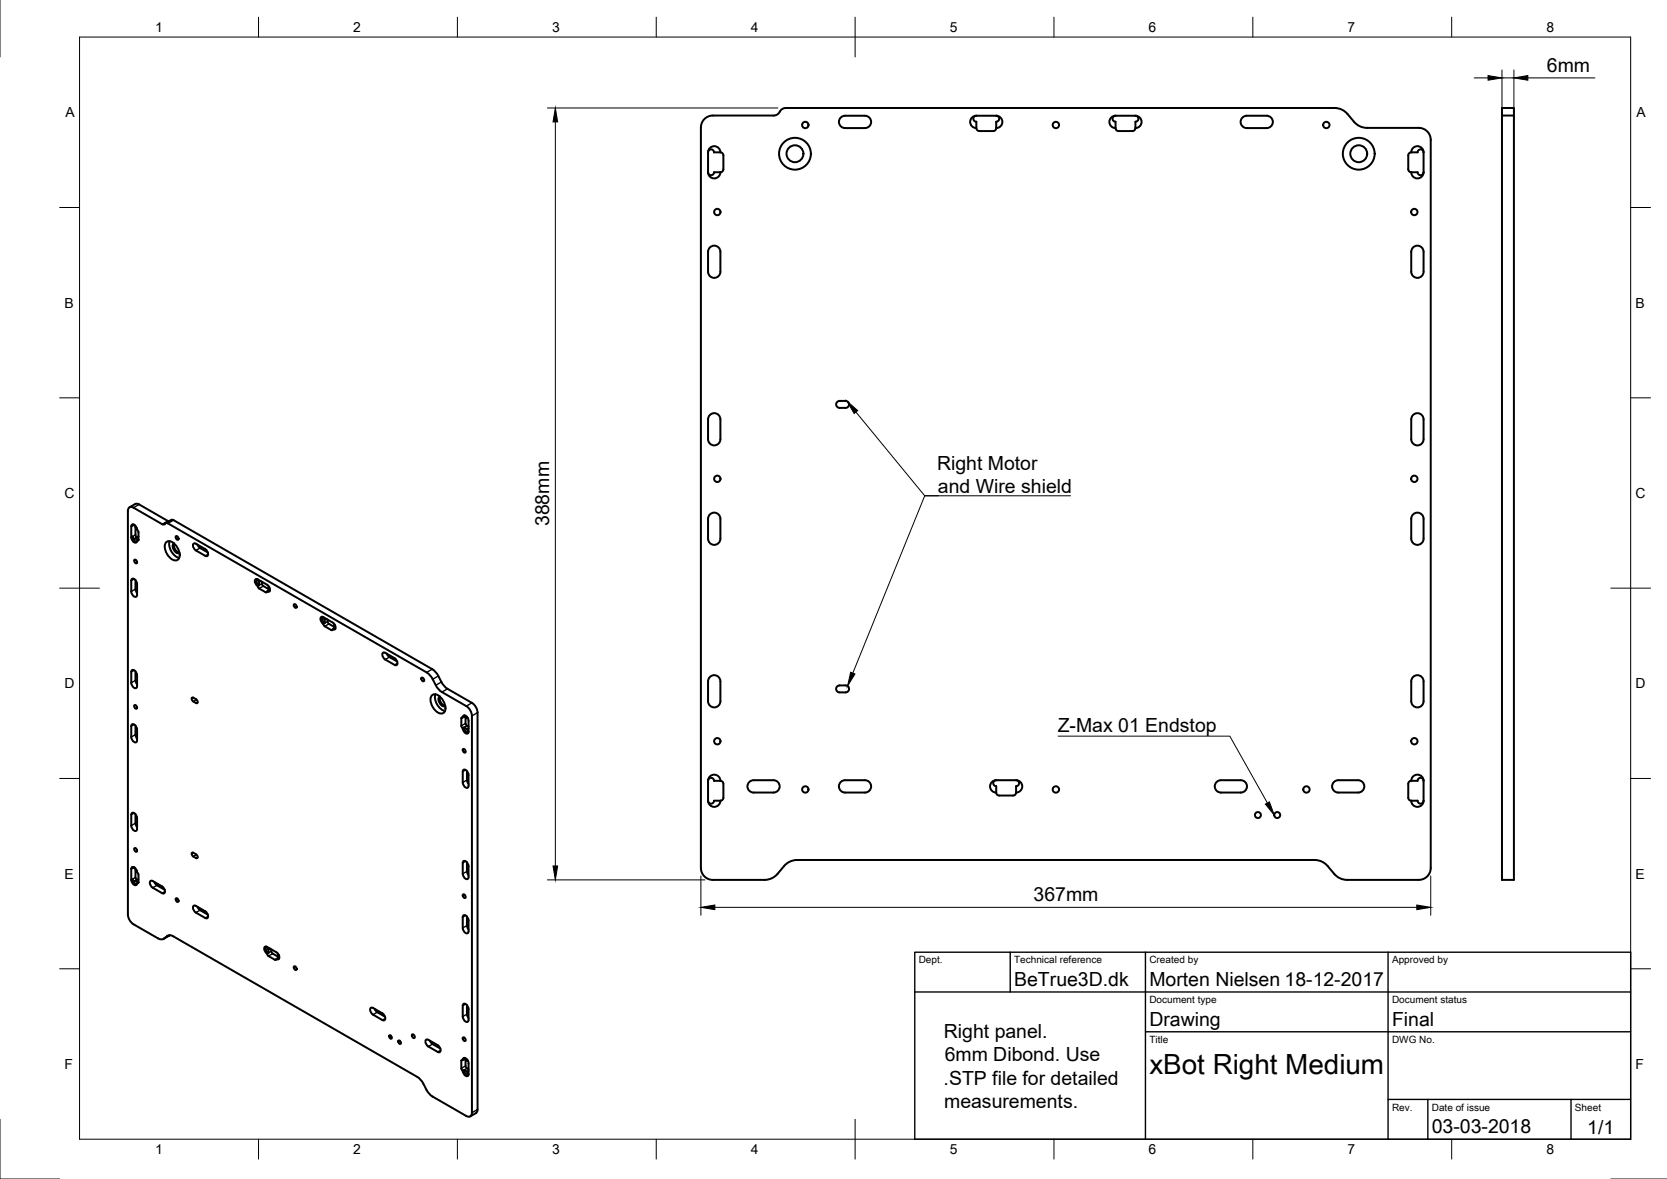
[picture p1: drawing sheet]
<svg xmlns="http://www.w3.org/2000/svg" width="420mm" height="297mm" viewBox="0 0 420 297" stroke-linecap="round" stroke-linejoin="round" font-family="sans-serif">
<!-- layer: Visible -->
<g fill="none" stroke="#000" stroke-width=".5">
<path d="M177.8 29.8l1.2-.6 .7-.1h15.7l.7-.4 .9-1.1 1.1-.4h138.3l1.8 .4a8 8 0 0 1 3.1 3.1l.9 .8 1.7 .7h13.7a3 3 0 0 1 3 3v183.5a3 3 0 0 1-3 3h-18.1l-1.8-.4a8 8 0 0 1-3.1-3.1l-1.4-1.1-1.8-.4h-130.5l-1.8 .4a8 8 0 0 0-3.1 3.1l-.9 .8-1.8 .6-13.6 .1a3 3 0 0 1-3-3v-186.6a3 3 0 0 1 1.1-2.3zM178.5 38.4v5M178.5 38.4a1.55 1.55 0 0 1 1.5-1.6 1.55 1.55 0 0 1 1.6 1.6M178.5 38.4a.75 .75 0 0 1 .7-.8 .75 .75 0 0 1 .8 .8h1.6M181.6 38.4a.75 .75 0 0 1 .7 .7v3.5a.75 .75 0 0 1-.7 .8M212.1 29.5l.9-.3h5a1.55 1.55 0 0 1 1.6 1.5 1.55 1.55 0 0 1-1.6 1.6h-5a1.55 1.55 0 0 1-1.5-1.1 1.55 1.55 0 0 1 .6-1.7zM246.1 29.2h5M246.1 29.2a1.55 1.55 0 0 0-1.6 1.5 1.55 1.55 0 0 0 1.6 1.6M246.1 29.2a.75 .75 0 0 0-.8 .7 .75 .75 0 0 0 .8 .8v1.6M246.1 32.3a.75 .75 0 0 0 .7 .7h3.5a.75 .75 0 0 0 .8-.7M251.1 29.2a1.55 1.55 0 0 1 1.5 1.5 1.55 1.55 0 0 1-1.5 1.6M251.1 29.2a.75 .75 0 0 1 .7 .7 .75 .75 0 0 1-.7 .8v1.6"/>
<path d="M281.2 29.2h5M281.2 29.2a1.55 1.55 0 0 0-1.6 1.5 1.55 1.55 0 0 0 1.6 1.6M281.2 29.2a.75 .75 0 0 0-.8 .7 .75 .75 0 0 0 .8 .8v1.6M281.2 32.3a.75 .75 0 0 0 .7 .7h3.5a.75 .75 0 0 0 .8-.7M286.2 29.2a1.55 1.55 0 0 1 1.5 1.5 1.55 1.55 0 0 1-1.5 1.6M286.2 29.2a.75 .75 0 0 1 .7 .7 .75 .75 0 0 1-.7 .8v1.6M313.3 29.5l.9-.3h5.1a1.55 1.55 0 0 1 1.5 1.5 1.55 1.55 0 0 1-1.5 1.6h-5.1a1.55 1.55 0 0 1-1.4-1.1 1.55 1.55 0 0 1 .5-1.7zM355.7 38.4a.75 .75 0 0 0-.8 .7v3.5a.75 .75 0 0 0 .8 .8M355.7 38.4a1.55 1.55 0 0 1 1.5-1.6 1.55 1.55 0 0 1 1.6 1.6M358.8 38.4a.75 .75 0 0 0-.7-.8 .75 .75 0 0 0-.8 .8h-1.6M358.8 38.4v5M378.6 27.2h3v194.5h-3z"/>
<path d="M378.6 29.1h3M178.5 43.4a1.55 1.55 0 0 0 1.5 1.5 1.55 1.55 0 0 0 1.6-1.5M178.5 43.4a.75 .75 0 0 0 .7 .7 .75 .75 0 0 0 .8-.7h1.6M355.7 43.4a1.55 1.55 0 0 0 1.5 1.5 1.55 1.55 0 0 0 1.6-1.5M358.8 43.4a.75 .75 0 0 1-.7 .7 .75 .75 0 0 1-.8-.7h-1.6M179.1 62.2a1.55 1.55 0 0 1 1.6-.1 1.55 1.55 0 0 1 .9 1.3v5.1a1.55 1.55 0 0 1-1.6 1.5 1.55 1.55 0 0 1-1.5-1.5v-5.1v-.4zM356 62.5a1.55 1.55 0 0 1 1.7-.5 1.55 1.55 0 0 1 1.1 1.4v5.1a1.55 1.55 0 0 1-1.6 1.5 1.55 1.55 0 0 1-1.5-1.5v-5.1zM179.1 104.4a1.55 1.55 0 0 1 1.6-.1 1.55 1.55 0 0 1 .9 1.3v5.1a1.55 1.55 0 0 1-1.6 1.5 1.55 1.55 0 0 1-1.5-1.5v-5.1v-.4zM211 101.3a2.96 2.96 0 0 1 2.5-.2 .88 .88 0 0 1 .5 1 .88 .88 0 0 1-.9 .7h-1.5a.88 .88 0 0 1-.8-.6 .88 .88 0 0 1 .2-.9zM356 104.7a1.55 1.55 0 0 1 1.7-.5 1.55 1.55 0 0 1 1.1 1.4v5.1a1.55 1.55 0 0 1-1.6 1.5 1.55 1.55 0 0 1-1.5-1.5v-5.1zM32.5 127.9l.7-.2 .5 .2 7.2 4.2a.6 .6 0 0 0 .9-.3l.5 .1 65.2 37.5 1 .9 1.6 2.8 .9 1 6.5 3.8 1 1.1 .4 1.4v99.9a.87 .87 0 0 1-.4 1 .87 .87 0 0 1-1-.1l-8.8-5.2-1-1-1.5-2.8-1-.9-61.5-35.4a1.34 1.34 0 0 0-1.6-.1l-.8 .7a1.34 1.34 0 0 1-1.5-.1l-6.5-3.8-.9-1.3-.2-.9v-101.7zM32.6 127.8l1.5-.8h.7l7.7 4.4"/>
<path d="M33.5 132.1l-.1 .3 .2-.2h.2l.3 .6M34.1 132.8v2l.4 .6M34.1 132.8l.4 .2M34.1 135.6l-.1 .2h-.2l-.4-.6 .4 .9 .7 .4M34.9 136v-1.9a3.4 3.4 0 0 0-1.4-2l-.4 .2v.3v2.8l.2 .7a.75 .75 0 0 0 1.2 .4v-.3M34.9 135.2l-.8 .4 .8 .4M34.9 136l-.4 .2M34.9 136l-.2 .3-.2-.1M41.8 131.8l1.4-.8h.5l65.2 37.6 1 .9 1.6 2.8 .9 1 6.5 3.8 1 1 .5 1.4v100l-.3 .8-1.6 1M41.8 136.7a1.61 1.61 0 0 1 2.4 .6l.9 1.5a1.62 1.62 0 0 1-.7 2.4 3.5 3.5 0 0 1-2.6-4.5zM42.7 136.3a3.7 3.7 0 0 0 2.5 4.3M43.8 136.9a1.61 1.61 0 0 0 1.5 2.4"/>
<path d="M43.9 137a1.93 1.93 0 0 0 1.3 2.2M44.3 135.1l.5 .2 .2 .6-.6-.1zM48.8 136.9l.6 .1 2.3 1.3 .5 .6a.75 .75 0 0 1-.2 1.2l-2.6-1.4-.6-.6a.92 .92 0 0 1 0-1.2zM49.8 137.2l.4 .7 2.2 1.3M178.8 129.8a1.55 1.55 0 0 1 1.7-.6 1.55 1.55 0 0 1 1.1 1.5v5a1.55 1.55 0 0 1-1.6 1.6 1.55 1.55 0 0 1-1.5-1.6v-5zM356 129.8a1.55 1.55 0 0 1 1.7-.6 1.55 1.55 0 0 1 1.1 1.5v5a1.55 1.55 0 0 1-1.6 1.6 1.55 1.55 0 0 1-1.5-1.6v-5zM33.3 145.8a1.23 1.23 0 0 1 1.2 1.3v2.8l-.2 .4a1.23 1.23 0 0 1-1.2-1.3v-2.7zM33.9 141.1l.5 .1 .1 .7-.5-.2zM34.1 146.1l.1 2.6 .3 .7M64.6 145.9l.1 .8 .6 .8M65 146l2.3 1.3 .5 .6a.75 .75 0 0 1-.2 1.2l-.3-.1M65 146l-.6-.1a1.24 1.24 0 0 0 .6 1.8"/>
<path d="M65 147.7l.3 .6 1.7 .9 .1 .1 .2-.3M65 146l.3 .6M65.3 147.5l-.3 .2M65.3 146.6v.9M65.7 146.4l-.4 .2M66 146.6l.2 .9 1.5 .9M67.7 148.8l-.4 .2M67.7 147.9v.9M67.7 147.9l.2 .1M67.7 148.8l.3 .1M67.8 147.8l-.1 .1M74.1 152.3l.5 .1 .1 .7-.5-.2z"/>
<path d="M81.2 155.4v.8l.7 .8M81.5 155.5l2.4 1.3 .5 .6a.75 .75 0 0 1-.3 1.2l-.2-.1M81.5 155.5l-.5-.1a1.24 1.24 0 0 0 .5 1.8M81.5 157.2l.4 .6 1.6 .9 .2 .1 .2-.3M81.5 155.5l.4 .6M81.9 156.1v.9l-.4 .2M82.2 155.9l-.3 .2M82.6 156.1v.7l.3 .4M82.9 157.2l1.3 .7M84.2 158.3l-.3 .2M84.2 157.5h.2M84.2 158.3l.3 .1"/>
<path d="M84.4 157.4l-.2 .1v.8M33.3 168.8a1.23 1.23 0 0 1 1.2 1.3v2.8l-.2 .4a1.23 1.23 0 0 1-1.2-1.3v-2.7zM33.9 177.7l.5 .1 .1 .7-.5-.1zM34.1 169.2l.1 2.5 .3 .7M48.4 175.8h.3l.9 .6 .2 .7h-.4l-.9-.6zM96.6 164.4l.5 .1 2.4 1.3 .5 .6a.75 .75 0 0 1-.3 1.2l-2.6-1.4-.5-.6a.92 .92 0 0 1 0-1.2zM97.5 164.7l.5 .7 2.1 1.3M106.2 170.8l.5 .1 .2 .7-.5-.2zM108.8 175.3a1.61 1.61 0 0 1 2.4 .6l.9 1.5a1.62 1.62 0 0 1-.8 2.4 3.5 3.5 0 0 1-2.5-4.5zM109.7 174.9a3.7 3.7 0 0 0 2.5 4.2M110.8 175.5a1.61 1.61 0 0 0 1.4 2.4M110.9 175.5a1.93 1.93 0 0 0 1.3 2.3"/>
<path d="M179.1 170.4a1.55 1.55 0 0 1 1.6-.1 1.55 1.55 0 0 1 .9 1.4v5a1.55 1.55 0 0 1-1.6 1.5 1.55 1.55 0 0 1-1.5-1.5v-5v-.5zM211 172.9a2.96 2.96 0 0 1 2.5-.1 .88 .88 0 0 1 .5 .9 .88 .88 0 0 1-.9 .7h-1.5a.88 .88 0 0 1-.8-.5 .88 .88 0 0 1 .2-1zM356 170.7a1.55 1.55 0 0 1 1.7-.5 1.55 1.55 0 0 1 1.1 1.5v5a1.55 1.55 0 0 1-1.6 1.5 1.55 1.55 0 0 1-1.5-1.5v-5zM33.3 182.5a1.23 1.23 0 0 1 1.2 1.3v2.7l-.2 .5a1.23 1.23 0 0 1-1.2-1.3v-2.7zM34.1 182.8l.1 2.5 .3 .8M116.6 180.7h-.1l-.2 .3v1.9l.3 .6M116.6 183.5l.2 .7a.75 .75 0 0 0 1.2 .4l.1-.3M116.6 180.7l.2-.4a1.23 1.23 0 0 1 1.3 1.3v2.7M116.7 188.7l.5 .2 .1 .7-.5-.2zM116.8 193.9a1.23 1.23 0 0 1 1.3 1.3v2.8l-.2 .5a1.23 1.23 0 0 1-1.3-1.4v-2.7zM117 180.5l.7 .5 .2-.1M117 183.3l.7 .4"/>
<path d="M117 183.3l-.4 .2M117 180.5l-.4 .2M117 183.3l.3 .9 .7 .4M117.1 180.2l-.1 .3M117.3 180.7l.1 1.8 .7 .6M117.7 194.3v2.5l.4 .7M117.7 183.7l.4 .6M117.8 180.8l-.1 .2M118.1 183.5l-.4 .2M178.5 196.7v5M178.5 196.7a1.55 1.55 0 0 1 1.5-1.5 1.55 1.55 0 0 1 1.6 1.5M178.5 196.7a.75 .75 0 0 1 .7-.7 .75 .75 0 0 1 .8 .7h1.6"/>
<path d="M181.6 196.7a.75 .75 0 0 1 .7 .8v3.5a.75 .75 0 0 1-.7 .7M189 196.9l.9-.3h5.1a1.55 1.55 0 0 1 1.5 1.5 1.55 1.55 0 0 1-1.5 1.6h-5.1a1.55 1.55 0 0 1-1.4-1.1 1.55 1.55 0 0 1 .5-1.7zM212.1 196.9l.9-.3h5a1.55 1.55 0 0 1 1.6 1.5 1.55 1.55 0 0 1-1.6 1.6h-5a1.55 1.55 0 0 1-1.5-1.1 1.55 1.55 0 0 1 .6-1.7zM251.1 196.6h5M251.1 196.6a1.55 1.55 0 0 0-1.6 1.5 1.55 1.55 0 0 0 1.6 1.6M251.1 196.6a.75 .75 0 0 0-.8 .7 .75 .75 0 0 0 .8 .8v1.6M251.1 199.7a.75 .75 0 0 0 .7 .7h3.6a.75 .75 0 0 0 .7-.7M256.1 196.6a1.55 1.55 0 0 1 1.6 1.5 1.55 1.55 0 0 1-1.6 1.6M256.1 196.6a.75 .75 0 0 1 .8 .7 .75 .75 0 0 1-.8 .8v1.6M306.8 196.9l.9-.3h5a1.55 1.55 0 0 1 1.6 1.5 1.55 1.55 0 0 1-1.6 1.6h-5a1.55 1.55 0 0 1-1.4-1.1 1.55 1.55 0 0 1 .5-1.7zM336 197.2l.8-.6h.5h5a1.55 1.55 0 0 1 1.6 1.5 1.55 1.55 0 0 1-1.6 1.6h-5a1.55 1.55 0 0 1-1.4-.9 1.55 1.55 0 0 1 .1-1.6zM355.7 196.7a.75 .75 0 0 0-.8 .8v3.5a.75 .75 0 0 0 .8 .7"/>
<path d="M355.7 196.7a1.55 1.55 0 0 1 1.5-1.5 1.55 1.55 0 0 1 1.6 1.5M358.8 196.7a.75 .75 0 0 0-.7-.7 .75 .75 0 0 0-.8 .7h-1.6M358.8 196.7v5M33.3 204.8a1.23 1.23 0 0 1 1.2 1.3v2.7l-.2 .5a1.23 1.23 0 0 1-1.2-1.3v-2.7zM33.5 218.4l-.1 .3 .2-.2h.2l.3 .6M33.9 213.7l.5 .2 .1 .6-.5-.1zM34.1 219.1v2l.4 .6M34.1 205.1l.1 2.5 .3 .8M34.1 219.1l.4 .2M48.4 214.9l.3-.1 .9 .6 .2 .8h-.4l-.9-.6zM116.8 216.9a1.23 1.23 0 0 1 1.3 1.3v2.8l-.2 .5a1.23 1.23 0 0 1-1.3-1.4v-2.7zM117.7 217.3v2.5l.4 .7"/>
<path d="M178.5 201.7a1.55 1.55 0 0 0 1.5 1.6 1.55 1.55 0 0 0 1.6-1.6M178.5 201.7a.75 .75 0 0 0 .7 .8 .75 .75 0 0 0 .8-.8h1.6M355.7 201.7a1.55 1.55 0 0 0 1.5 1.6 1.55 1.55 0 0 0 1.6-1.6M358.8 201.7a.75 .75 0 0 1-.7 .8 .75 .75 0 0 1-.8-.8h-1.6M34.1 221.9l-.1 .2h-.2l-.4-.6 .4 .9 .7 .4M34.9 222.3v-1.9a3.4 3.4 0 0 0-1.4-2l-.4 .2v.3v2.8l.2 .7a.75 .75 0 0 0 1.2 .4v-.3M34.9 221.5l-.8 .4 .8 .4M34.9 222.3l-.4 .2M34.9 222.3l-.2 .3-.2-.1M38 221.9l.5 .1 2.4 1.3 .5 .6a.75 .75 0 0 1-.3 1.2l-2.6-1.4-.5-.6a.92 .92 0 0 1 0-1.2zM38.9 222.2l.5 .7 2.1 1.3M42.8 235.6l-1.6 .9"/>
<path d="M44.3 226.4l.5 .1 .2 .7-.6-.2zM48.8 228.2h.6l2.3 1.4 .5 .5a.75 .75 0 0 1-.2 1.3l-2.6-1.5-.6-.5a.92 .92 0 0 1 0-1.2zM49.8 228.5l.4 .7 2.2 1.2M67 238.5l.1 .8 .6 .8M67.3 238.6l2.4 1.3 .5 .6a.75 .75 0 0 1-.2 1.2l-.3-.1M67.3 238.6l-.5-.1a1.24 1.24 0 0 0 .5 1.8M67.3 238.6l.4 .6M68 239l-.3 .2v.9M68.4 239.2l.2 .9 1.4 .9M116.7 225.4l.5 .1 .1 .7-.5-.1zM116.8 230.6a1.23 1.23 0 0 1 1.3 1.3v2.7l-.2 .5a1.23 1.23 0 0 1-1.3-1.3v-2.7zM117.7 230.9v2.5l.4 .8"/>
<path d="M67.3 240.3l.4 .6 1.6 .9 .2 .1 .2-.3M67.7 240.1l-.4 .2M70 240.5l.3 .1M70 241.4l.3 .1M70.2 240.5h-.2v.9l-.3 .2M74.1 243.5l.5 .1 .1 .7-.5-.1zM93.5 253.9h.5l2.4 1.4 .5 .5a.75 .75 0 0 1-.2 1.3l-2.7-1.5-.5-.5a.92 .92 0 0 1 0-1.2zM94.4 254.2l.5 .7 2.1 1.2M116.8 252.9a1.23 1.23 0 0 1 1.3 1.3v2.8l-.2 .4a1.23 1.23 0 0 1-1.3-1.3v-2.7zM117.7 253.2v2.6l.4 .7M98.1 260.9l.5 .1 .1 .6-.5-.1zM100.4 262.2l.5 .1 .1 .7-.5-.2z"/>
<path d="M103.9 260.7l.5 .1 .1 .7-.5-.2zM107.4 261.9l.6 .1 2.3 1.3 .5 .6a.75 .75 0 0 1-.2 1.2l-2.6-1.4-.6-.6a.92 .92 0 0 1 0-1.2zM108.4 262.2l.4 .7 2.2 1.3M116.6 267h-.1l-.2 .2v2l.3 .6M116.6 269.8l.2 .7a.75 .75 0 0 0 1.2 .4l.1-.3M116.6 267l.2-.4a1.23 1.23 0 0 1 1.3 1.3v2.7M116.7 261.4l.5 .2 .1 .6-.5-.1zM117 266.8l.7 .5 .2-.1M117 269.6l.7 .4M117 269.6l-.4 .2M117 266.8l-.4 .2M117 269.6l.3 .9 .7 .4"/>
<path d="M117.1 266.5l-.1 .3M117.3 267l.1 1.8 .7 .6M117.7 270l.4 .6M117.8 267.1l-.1 .2M118.1 269.8l-.4 .2"/>
<circle cx="200.4" cy="38.7" r="4"/>
<circle cx="200.4" cy="38.7" r="2.13"/>
<circle cx="203" cy="31.5" r=".8"/>
<circle cx="266.1" cy="31.5" r=".8"/>
<circle cx="334.3" cy="31.5" r=".8"/>
<circle cx="342.5" cy="38.7" r="4"/>
<circle cx="342.5" cy="38.7" r="2.13"/>
<circle cx="180.8" cy="53.4" r=".8"/>
<circle cx="356.5" cy="53.4" r=".8"/>
<circle cx="180.8" cy="120.6" r=".8"/>
<circle cx="356.5" cy="120.6" r=".8"/>
<circle cx="180.8" cy="186.7" r=".8"/>
<circle cx="203" cy="198.9" r=".8"/>
<circle cx="266.1" cy="198.9" r=".8"/>
<circle cx="329.3" cy="198.9" r=".8"/>
<circle cx="356.5" cy="186.7" r=".8"/>
<circle cx="317.1" cy="205.3" r=".75"/>
<circle cx="321.9" cy="205.3" r=".75"/>
</g>
<!-- layer: Visible Narrow -->
<g fill="none" stroke="#000" stroke-width=".35">
<path d="M33.8 132.2l-.7 .4M34.1 134.8l-1 .6M35.1 127.1l-1.4 .8M42.3 131.3l-1.4 .8M43.7 131l-1.4 .9M50.4 138.1l-1 .6M52.5 139.6l-.8 .4M33.8 145.9l-.7 .4M34.1 148.4l-1 .6M66 147l-.7 .5M66.4 147.7l-1.1 .6M67.3 149l-.3 .2"/>
<path d="M82.6 156.6l-.7 .4M82.9 157.2l-1 .6M83.9 158.5l-.4 .2M33.8 168.9l-.7 .4M34.1 171.4l-1 .6M49.5 176.3l-.8 .4M49.8 176.9l-.4 .2M98.2 165.5l-1.1 .7M100.2 167.1l-.7 .4M108.9 168.6l-1.4 .8M110.5 170.3l-1.4 .8M111.3 171.8l-1.5 .8"/>
<path d="M112.8 173.5l-1.4 .9M118.9 177.1l-1.4 .8M120.4 179.5l-1.5 .9M33.8 182.5l-.7 .5M34.1 185.1l-1 .6M117 180.5l-.7 .5M117.3 182.3l-1 .6M117.4 194l-.8 .4M117.7 182.9l-.7 .4M117.7 196.5l-1.1 .6M33.8 218.5l-.7 .4M33.8 204.8l-.7 .5"/>
<path d="M34.1 207.4l-1 .6M49.5 215.3l-.8 .5M49.8 216l-.4 .2M117.4 217l-.8 .4M117.7 219.5l-1.1 .6M34.1 221.1l-1 .6M39.6 223l-1.1 .7M41.6 224.6l-.7 .4M42.4 235.7l-.3 .1M42.8 235.6l-1.5 .9M50.4 229.3l-1 .6M52.5 230.9l-.8 .4"/>
<path d="M68.4 239.6l-.7 .5M117.4 230.6l-.8 .5M117.7 233.2l-1.1 .6M68.7 240.3l-1 .6M69.7 241.6l-.4 .2M95.1 255l-1.1 .6M97.1 256.6l-.7 .4M117.4 253l-.8 .4M117.7 255.5l-1.1 .6M109 263l-1 .7M111.1 264.6l-.8 .4M117 266.8l-.7 .4"/>
<path d="M117.3 268.5l-1 .7M117.7 269.2l-.7 .4M120.4 279.5l-1.5 .8"/>
</g>
<!-- layer: Border -->
<g fill="none" stroke="#000" stroke-width=".25">
<path d="M0 -.1v14.5M20 9.3h391v277.7h-391zM65.2 4.3v5M115.3 4.3v5M165.4 4.3v5M215.5 4.3v10.1M265.6 4.3v5M315.8 4.3v5M365.9 4.3v5M15 52.3h5M411 52.3h5M15 100.2h5"/>
<path d="M411 100.2h5M15 148.2h10.1M406 148.2h10M15 196.1h5M411 196.1h5M15 244.1h5M411 244.1h5M0 282v15h15M65.2 287v5M115.3 287v5M165.4 287v5M215.5 282v10"/>
<path d="M265.6 287v5M315.8 287v5M365.9 287v5M406 297h14.2"/>
</g>
<!-- layer: TitleBlock -->
<path d="M230.6 239.9h180.4v47.1h-180.4zM254.6 239.9v10M288.7 239.9v47.1M349.9 239.9v47.1M230.6 249.9h180.4M288.7 259.9h122.3M349.9 277h61.1M359.9 277v10M396 277v10" fill="none" stroke="#000" stroke-width=".35"/>
<!-- layer: Dimensions -->
<path d="M371.5 19.6h3.6M378.6 17.6v12.5M378.6 19.6h3M381.6 17.6v12.5M385.1 19.6h16.9M138 27.2h58.1M140 30.7v187.5M138 221.7h39.7M176.7 220.7v9.9M180.2 228.6h176.9M360.6 220.7v9.9" fill="none" stroke="#000" stroke-width=".25"/>
<path d="M375.1 19l3.5 .6-3.5 .6zM381.6 19.6l3.5-.6v1.2zM140 27.2l.6 3.5h-1.2zM139.4 218.2h1.2l-.6 3.5zM176.7 228.6l3.5-.6v1.2zM357.1 228l3.5 .6-3.5 .6z" fill="#000" stroke="#000" stroke-width=".25"/>
<!-- layer: Annotations -->
<path d="M213.5 101.1l2.7 2.3-.9 .8zM214.4 169.4l1.1 .4-1.9 3zM318.9 202.6l1.1-.6 1.2 3.4z" fill="#000" stroke="#000" stroke-width=".25"/>
<path d="M215.7 103.8l17.4 21.1h36.7M236.6 124.9h-3.5l-18.2 44.7M266.7 185.5h43.3l9.4 16.8" fill="none" stroke="#000" stroke-width=".25"/>
<text font-size="7" x="289.7" y="270.5">xBot Right Medium</text>
<g font-size="4.9">
<text x="389.9" y="18.1">6mm</text>
<text x="236.2" y="118.4">Right Motor</text>
<text x="236.4" y="124.2">and Wire shield</text>
<text x="138.4" y="132.6" transform="rotate(-90 138.4 132.6)">388mm</text>
<text x="266.6" y="184.5">Z-Max 01 Endstop</text>
<text x="260.5" y="227">367mm</text>
<text x="255.6" y="248.4">BeTrue3D.dk</text>
<text x="289.7" y="248.4">Morten Nielsen 18-12-2017</text>
<text x="237.9" y="261.5">Right panel.</text>
<text x="289.7" y="258.4">Drawing</text>
<text x="350.9" y="258.4">Final</text>
<text x="238.1" y="267.4">6mm Dibond. Use</text>
<text x="237.8" y="273.3">.STP file for detailed</text>
<text x="238" y="279.1">measurements.</text>
<text x="360.9" y="285.5">03-03-2018</text>
<text x="400.1" y="285.6">1/1</text>
</g>
<g font-size="3.5">
<text x="39.1" y="8.1">1</text>
<text x="89" y="8.1">2</text>
<text x="139.1" y="8.1">3</text>
<text x="189.2" y="8.1">4</text>
<text x="239.4" y="8.1">5</text>
<text x="289.5" y="8.1">6</text>
<text x="339.6" y="8.1">7</text>
<text x="389.8" y="8.1">8</text>
<text x="16.5" y="29.6">A</text>
<text x="412.4" y="29.6">A</text>
<text x="16.2" y="77.5">B</text>
<text x="412.2" y="77.5">B</text>
<text x="16.3" y="125.5">C</text>
<text x="412.3" y="125.5">C</text>
<text x="16.2" y="173.4">D</text>
<text x="412.2" y="173.4">D</text>
<text x="16.3" y="221.4">E</text>
<text x="412.3" y="221.4">E</text>
<text x="16.3" y="269.3">F</text>
<text x="412.3" y="269.3">F</text>
<text x="39.1" y="290.8">1</text>
<text x="89" y="290.8">2</text>
<text x="139.1" y="290.8">3</text>
<text x="189.2" y="290.8">4</text>
<text x="239.4" y="290.8">5</text>
<text x="289.5" y="290.8">6</text>
<text x="339.6" y="290.8">7</text>
<text x="389.8" y="290.8">8</text>
</g>
<g font-size="2.5">
<text x="231.6" y="242.7">Dept.</text>
<text x="255.6" y="242.7">Technical reference</text>
<text x="289.7" y="242.7">Created by</text>
<text x="350.9" y="242.7">Approved by</text>
<text x="289.7" y="252.7">Document type</text>
<text x="350.9" y="252.7">Document status</text>
<text x="289.7" y="262.8">Title</text>
<text x="350.9" y="262.8">DWG No.</text>
<text x="350.9" y="279.8">Rev.</text>
<text x="360.9" y="279.8">Date of issue</text>
<text x="397" y="279.8">Sheet</text>
</g>
</svg>
